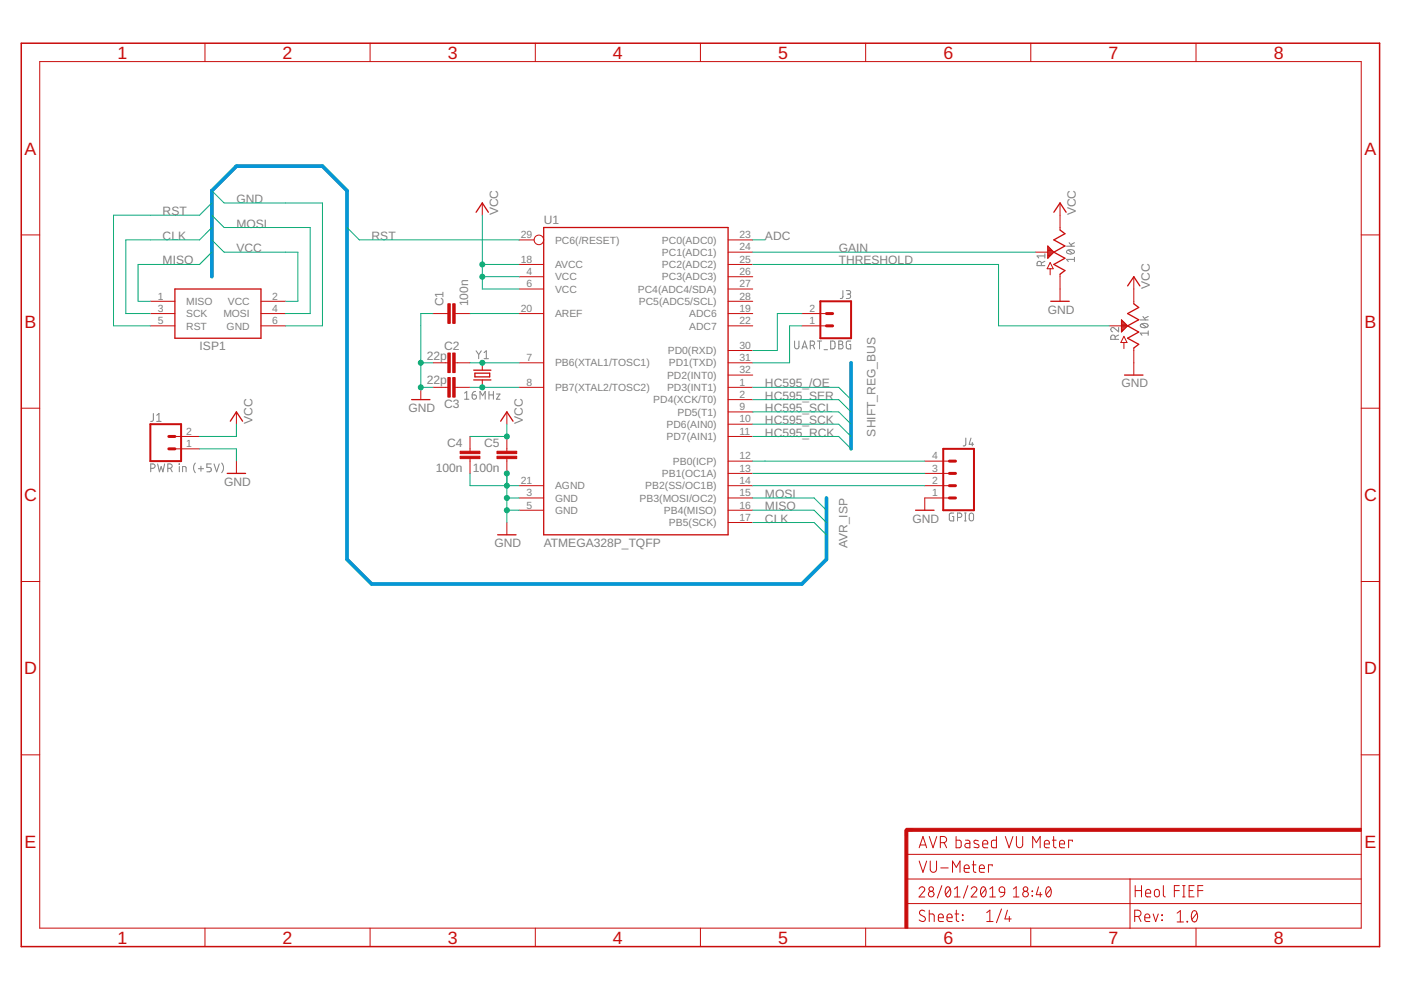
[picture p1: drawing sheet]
<svg xmlns="http://www.w3.org/2000/svg" width="297mm" height="210mm" viewBox="0 0 297 210" stroke-linecap="round" stroke-linejoin="round" font-family="sans-serif">
<g fill="none" stroke="#808080" stroke-width=".21">
<path d="M220.8 56.3v-.4a.46 .46 0 0 0-.5-.5 .46 .46 0 0 0-.4 .5v.4h1.6M221.5 55.4l-.7 .4M221.5 54.3h-1.6l.3 .4M221.5 53.8v.9M226.1 52.2h1.7M226.2 53.1a1.03 1.03 0 0 1 1.6 .3 .98 .98 0 0 1-1.7 0zM226.5 53l.9 .8M226.7 51.5l.5 .7M227.8 55h-1.7l.4 .5M227.8 54.5v1M227.8 51.5l-.8 .4M100.9 74.4l.6 .8"/>
<path d="M101.5 75.2v.9M102 74.4l-.5 .8M102.6 74.8l.5-.4v1.7M102.6 76.1h1M168.5 72.3v1.2a.47 .47 0 0 0 .4 .5 .47 .47 0 0 0 .5-.5v-1.2M170 74l.6-1.7 .6 1.7M170.2 73.6h.8M171.8 73.2h.5a.47 .47 0 0 0 .4-.4 .47 .47 0 0 0-.4-.5h-.5v1.7M172.4 73.2l.3 .8M173.3 72.3h.9M173.8 72.3v1.7M174.7 74.1h.8"/>
<path d="M176.1 72.3h.7l.2 .3v1.1l-.2 .2-.7 .1zM177.8 72.3h.5a.37 .37 0 0 1 .4 .4 .37 .37 0 0 1-.4 .3 .47 .47 0 0 1 .5 .5 .47 .47 0 0 1-.5 .5h-.5zM177.8 73h.5M178.7 61.6v1.5l-.2 .2h-.3M179.4 61.6h.6a.37 .37 0 0 1 .4 .4 .37 .37 0 0 1-.4 .4h-.4M179.9 62.4a.47 .47 0 0 1 .5 .4 .47 .47 0 0 1-.5 .5h-.5M180.4 72.3h-.7l-.2 .2v1.2l.2 .2 .7 .1v-1h-.3M236.4 71.9v-.4a.47 .47 0 0 0-.4-.5 .47 .47 0 0 0-.5 .5v.4h1.7M237.2 69.4v1l-1-.8a.45 .45 0 0 0-.7 .1 .45 .45 0 0 0 .4 .7M237.2 71l-.8 .4M241.8 67.8h1.6M241.9 68.8a1.07 1.07 0 0 1 1.5 .2 .98 .98 0 0 1-1.6 0z"/>
<path d="M242.1 68.7l1 .7M242.3 67.1l.6 .7M243.4 70.6h-1.6l.3 .5M243.4 70.2v.9M243.4 67.1l-.8 .4M32 99.3h.4a.47 .47 0 0 0 .5-.5 .47 .47 0 0 0-.5-.4h-.4v1.6M32.5 87.7v1.4l-.2 .2h-.3M33.2 89.3h1M33.2 88.1l.5-.4v1.6M33.4 98.4l.4 1.6 .4-1.1 .3 1.1 .4-1.6M35.6 99.3h.4a.47 .47 0 0 0 .5-.5 .47 .47 0 0 0-.5-.4h-.4v1.6M36.1 99.3l.4 .7"/>
<path d="M38 98.4h.1zM38 98.9v1.1M41.4 98.2a1.64 1.64 0 0 0 0 2M42.1 99.4h1.1M42.6 98.8v1.1M44.8 98.4h-.9v.7h.5a.47 .47 0 0 1 .4 .5 .47 .47 0 0 1-.4 .4h-.5M45.4 98.4l.5 1.6 .6-1.6M47 98.2a1.57 1.57 0 0 1 0 2M98.5 83.4l.5-.4v1.6M98.5 84.6h.9M100.1 83.7h.5a.46 .46 0 0 1 .4 .6 .46 .46 0 0 1-.5 .4 .46 .46 0 0 1-.4-.5zM100.8 83l-.4 .1-.3 .6"/>
<path d="M101.8 84.6v-1.6l.5 .9 .6-.9v1.6M103.7 83.7h.9M103.7 83v1.6M104.6 83v1.6M105.3 83.5h.7l-.7 1.1h.7M204.8 92.9l-.1 1.4-.2 .2-.3 .1M205.9 92.9l-.4 1.3h.9M206.1 93.8v.8M38.7 100v-1.1l.7 .2 .1 .9M202.2 108.8h-.6l-.3 .2v1.1l.2 .3h.7v-.9h-.3M203 109.7h.5a.47 .47 0 0 0 .4-.5 .47 .47 0 0 0-.4-.4h-.5v1.6M204.5 110.4h.4"/>
<path d="M204.5 108.8h.4M204.7 108.8v1.6M205.6 108.9l.4-.1 .3 .1 .1 1.1a.47 .47 0 0 1-.4 .4 .47 .47 0 0 1-.5-.4z"/>
</g>
<g fill="none" stroke="#c90d0c" stroke-width=".28">
<path d="M100.9 45l1.4-2 1.2 2M115.3 48.2h39.1v65.2h-39.1zM223.4 45l1.3-2 1.3 2M224.7 48.8l1.1 .8-2.4 1.3 2.4 1.3-2.4 1.3 2.4 1.3-2.4 1.3 2.4 1.3-1.1 .7M37.1 61.3h18.2v10.4h-18.2zM100.4 78.5h3.7M100.7 79.1h3.1v.8h-3.1zM222.8 63.9h3.9M238.4 79.5h3.9M239.1 60.6l1.3-1.9 1.3 1.9M240.4 64.4l1 .8-2.3 1.3 2.3 1.3-2.3 1.3 2.3 1.3-2.3 1.3 2.3 1.3-1 .8M48.8 89.3l1.3-2 1.3 2"/>
<path d="M87.3 84.7h3.9M100.4 80.6h3.7M106.2 89.3l1.3-2 1.3 2M48.2 100.4h3.9M105.5 113.4h3.9M194.1 108.2h3.9"/>
</g>
<g fill="none" stroke="#c90d0c" stroke-width=".21">
<path d="M8.4 13.1h280.2v183.7h-280.2zM43.5 9.2v3.9M78.5 9.2v3.9M113.5 9.2v3.9M148.5 9.2v3.9M183.5 9.2v3.9M218.5 9.2v3.9M253.6 9.2v3.9M4.5 49.8h3.9M102.3 43v2.6M110.1 58.7h5.2M110.1 56.1h5.2"/>
<path d="M110.1 50.9h3.1M154.4 58.7h5.2M154.4 56.1h5.2M154.4 53.5h5.2M154.4 50.9h5.2M219.5 53.5h3.9M222.1 52.2l1.3 1.3-1.3 1.3zM222.1 54.7h.1M222.1 54.5h.3M222.1 54.3h.5M222.1 54.2h.6M222.1 54h.8"/>
<path d="M222.1 53.8h1M222.1 53.6h1.2M222.1 53.3h1.2M222.1 53.1h1M222.1 52.9h.8M222.1 52.7h.6M222.1 52.6h.4M222.1 52.4h.3M222.1 52.2h.1M222.7 55.7l.6 1.3h-1.3zM222.7 57v1.3M224.7 43v5.8"/>
<path d="M224.7 58.1v5.8M240.4 58.7v5.7M288.6 49.8h3.9M31.9 66.5h5.2M31.9 69.1h5.2M31.9 63.9h5.2M55.3 66.5h5.3M55.3 69.1h5.3M55.3 63.9h5.3M91.8 76.9h3.2M91.8 66.5h3.2M96.5 76.9h3.2"/>
<path d="M96.5 66.5h3.2M102.3 76.9v1.6M110.1 76.9h5.2M110.1 61.3h5.2M110.1 66.5h5.2M154.4 76.9h5.2M154.4 61.3h5.2M154.4 66.5h5.2M154.4 79.5h5.2M154.4 74.3h5.2M154.4 69.1h5.2M154.4 63.9h5.2"/>
<path d="M170 66.5h5.2M170 69.1h5.2M235.2 69.1h2.6M237.8 67.8l1.3 1.3-1.3 1.3zM237.8 70.3h.1M237.8 70.1h.3M237.8 69.9h.5M237.8 69.7h.7M237.8 69.5h.8M237.8 69.4h1M237.8 69.2h1.2M237.8 69h1.2"/>
<path d="M237.8 68.8h1M237.8 68.7h.8M237.8 68.5h.7M237.8 68.3h.5M237.8 68.1h.3M237.8 67.9h.1M238.3 71.3l.7 1.3h-1.4zM238.3 72.6v1.3M240.4 73.8v5.7M4.5 86.6h3.9M37.1 92.5h5.2M37.1 95.2h5.2"/>
<path d="M50.1 87.3v2.6M50.1 97.8v2.6M89.2 82.1v2.6M91.8 82.1h3.2M96.5 82.1h3.2M99.7 92.5v3.2M99.7 97.2v3.2M102.3 80.6v1.5M107.5 87.3v2.6M107.5 92.5v3.2M107.5 97.2v3.2M110.1 82.1h5.2"/>
<path d="M154.4 82.1h5.2M154.4 97.8h5.2M154.4 92.5h5.2M154.4 89.9h5.2M154.4 87.3h5.2M154.4 84.7h5.2M196.1 97.8h5.2M288.6 86.6h3.9M107.5 110.8v2.6M110.1 105.6h5.2M110.1 108.2h5.2M110.1 103h5.2"/>
<path d="M154.4 110.8h5.2M154.4 105.6h5.2M154.4 108.2h5.2M154.4 103h5.2M154.4 100.4h5.2M196.1 103h5.2M196.1 100.4h5.2M201.3 105.6h-5.2v2.6M4.5 123.3h3.9M288.6 123.3h3.9M4.5 160h3.9M194.9 179.7l.8-2.3 .8 2.3"/>
<path d="M195.1 179.2h1.2M197 177.4l.8 2.3 .8-2.3M199.4 178.7h.6a.66 .66 0 0 0 .7-.7 .66 .66 0 0 0-.7-.6h-.6v2.3M200.2 178.7l.5 1M202.7 177.4v2.3h.8l.3-.4v-.9l-.4-.3h-.7M204.7 178.1l.7 .1 .2 .3v1.2h-.6a.47 .47 0 0 1-.4-.4 .47 .47 0 0 1 .4-.5h.6M207.4 178.3a.61 .61 0 0 0-.9 .1l.2 .4 .8 .4 .1 .3-.4 .2-.7-.1M208.3 178.9h1.1a.56 .56 0 0 0-.4-.7 .56 .56 0 0 0-.7 .5l.2 .9 .9 .1M211.3 177.4v2.3l-1-.1-.1-1.2 .4-.3h.7M213.1 177.4l.9 2.3 .8-2.3M215.5 177.4v1.7a.67 .67 0 0 0 .7 .6 .67 .67 0 0 0 .6-.6v-1.7M218.9 179.7v-2.3l.8 1.3 .8-1.3v2.3"/>
<path d="M221.4 178.9h1.1a.56 .56 0 0 0-.4-.7 .56 .56 0 0 0-.7 .5l.1 .9 1 .1M223.1 178.1h.8M223.4 177.4v2.1l.5 .2M224.6 178.9h1.1a.56 .56 0 0 0-.4-.7 .56 .56 0 0 0-.7 .5l.1 .9 1 .1M227.4 178.4v-.3h-.8v1.6M288.6 160h3.9M43.5 196.8v3.9M78.5 196.8v3.9M113.5 196.8v3.9M148.5 196.8v3.9M183.5 196.8v3.9M192.2 191.6h96.4"/>
<path d="M192.2 186.4h96.4M192.2 181.1h96.4M194.9 188.5a.59 .59 0 0 1 .8-.5 .59 .59 0 0 1 .2 1l-1 1.2h1.2M194.9 182.6l.8 2.4 .8-2.4M196.1 193.2a.59 .59 0 0 0-.9-.1 .59 .59 0 0 0 0 .9l.7 .4a.6 .6 0 0 1 .1 .9 .6 .6 0 0 1-.9-.1l-.2-.1M197 193.8h.8l.2 .2 .1 1.4M197 193v2.4M197.2 182.6v1.7a.67 .67 0 0 0 .7 .7 .67 .67 0 0 0 .7-.7v-1.7M198.9 194.6h1.1a.56 .56 0 0 0-.4-.8 .56 .56 0 0 0-.7 .5l.2 1 .9 .1M199.5 184h1.5M199.7 187.8l-1 2.6M200.7 188.2l.1-.2a.92 .92 0 0 1 .8 1.4l-.1 .2a.52 .52 0 0 1-.5 .6 .52 .52 0 0 1-.5-.6l-.1-.8z"/>
<path d="M200.8 194.6h1.1a.57 .57 0 0 0-.4-.8 .57 .57 0 0 0-.7 .5l.1 1 1 .1M201.5 188.5l-1 1.2M202 185v-2.4l.8 1.3 .7-1.3v2.4M202.4 190.2h1.2M202.4 188.5l.6-.5v2.2M202.5 193.8h.8M202.8 193v2.1l.5 .3M204 194l.2 .1zM204 195.1l.2 .1zM204.4 184.1h1.1a.55 .55 0 0 0-.4-.7 .55 .55 0 0 0-.7 .5l.1 .9 1 .2M205.2 187.8l-.9 2.6M205.9 188.5a.59 .59 0 0 1 .8-.5 .59 .59 0 0 1 .2 1l-1 1.2h1.2"/>
<path d="M206.1 183.4h.8M206.4 182.6v2.1l.2 .2 .3 .1M207.6 184.1h1.1a.55 .55 0 0 0-.4-.7 .55 .55 0 0 0-.7 .5l.2 .9 .9 .2M208.2 188.2l.1-.2a.9 .9 0 0 1 .8 1.4l-.1 .2a.52 .52 0 0 1-.5 .6 .52 .52 0 0 1-.5-.6l-.1-.8zM209 188.5l-1 1.2M209.2 195.4h1.3M209.2 193.5l.7-.5v2.4M209.8 190.2h1.3M209.8 188.5l.7-.5v2.2M210.4 183.6v-.2h-.8v1.6M212 188.2l.5-.2 .5 .4v.8h-.7a.58 .58 0 0 1-.5-.4 .58 .58 0 0 1 .2-.6zM212.3 192.7l-1 2.9"/>
<path d="M213 189.2l-.3 .7-.6 .3M213.6 193l-.5 1.8h1.3M214 194.3v1.1M214.9 190.2h1.1M214.9 188.5l.6-.5v2.2M218.5 196.8v3.9M218.8 188.9l.1 .1zM218.8 189.9l.1 .1zM220.2 188l-.5 1.7h1.2M220.6 189.2v1M222 188.2l.1-.2a.92 .92 0 0 1 .8 1.4 .62 .62 0 0 1-.6 .8 .62 .62 0 0 1-.6-.8v-.6zM222.8 188.5l-1 1.2"/>
<path d="M239.6 186.4v10.5M240.6 194.3h.7a.67 .67 0 0 0 .6-.7 .67 .67 0 0 0-.6-.6h-.7v2.4M240.7 187.8v2.4M240.7 188.8h1.3M241.4 194.3l.5 1.1M242 187.8v2.4M242.7 194.6h1.1a.56 .56 0 0 0-.4-.8 .56 .56 0 0 0-.7 .5l.1 1 1 .1M242.9 189.4h1.1a.57 .57 0 0 0-.4-.8 .57 .57 0 0 0-.7 .5l.1 1 1 .1M244.5 193.8l.5 1.6 .6-1.6M244.9 188.8l.5-.2a.96 .96 0 0 1 .2 1.5l-.4 .1-.4-.4zM246.3 195.1l.2 .1zM246.3 194l.2 .1z"/>
<path d="M246.7 187.8v2l.1 .3 .3 .1M249 188.8h1M249.6 193.6l.7-.5v2.4M249.6 195.5h1.3M250 187.8h-1v2.4M250.7 190.2h.6M250.7 187.8h.6M251 187.8v2.4M251.7 195.3l.1 .2zM252.1 188.8h.8M252.9 193.3a.55 .55 0 0 1 .6-.2 .55 .55 0 0 1 .3 .6 1.35 1.35 0 0 1-.6 1.8 1.44 1.44 0 0 1-.3-2.2zM253.2 187.8h-1.1v2.4h1.1"/>
<path d="M253.6 196.8v3.9M253.8 193.6l-1.1 1.3M254 188.8h1M255 187.8h-1v2.4"/>
<circle cx="114.3" cy="50.9" r="1.02"/>
<circle cx="197.4" cy="188.5" r=".48"/>
<circle cx="197.4" cy="189.6" r=".6"/>
<circle cx="217.4" cy="188.5" r=".48"/>
<circle cx="217.4" cy="189.6" r=".6"/>
</g>
<g fill="#c90d0c" stroke="#c90d0c" stroke-width=".21">
<path d="M191.9 176h.6v20.8h-.6z"/>
<path d="M192.2 175.6h96.4v.7h-96.4z"/>
<path d="M96 80.1h.5v4.1h-.5z"/>
<path d="M95 80.1h.5v4.1h-.5z"/>
<path d="M96 74.8h.5v4.2h-.5z"/>
<path d="M95 74.8h.5v4.2h-.5z"/>
<path d="M96 64.4h.5v4.2h-.5z"/>
<path d="M95 64.4h.5v4.2h-.5z"/>
<path d="M105.4 96.7h4.2v.5h-4.2z"/>
<path d="M105.4 95.7h4.2v.5h-4.2z"/>
<path d="M97.6 96.7h4.1v.5h-4.1z"/>
<path d="M97.6 95.7h4.1v.5h-4.1z"/>
</g>
<path d="M175.2 66.5h1.3M175.2 69.1h1.3M35.8 92.5h1.3M35.8 95.2h1.3M201.3 97.8h1.3M201.3 100.4h1.3M201.3 103h1.3M201.3 105.6h1.3M193.5 175.9h-1.3v1.3" fill="none" stroke="#c90d0c" stroke-width=".63"/>
<path d="M4.5 9.2h288v191.5h-288z" fill="none" stroke="#c90d0c" stroke-width=".32"/>
<path d="M173.9 63.9h6.5v7.8h-6.5zM31.9 89.9h6.5v7.9h-6.5zM200 95.2h6.5v13h-6.5z" fill="none" stroke="#c90d0c" stroke-width=".42"/>
<path d="M44.9 58.7v-18.3l5.2-5.2h18.3l5.2 5.2v78.2l5.2 5.2h91.2l5.2-5.2v-13M180.4 76.9v18.3" fill="none" stroke="#0696d7" stroke-width=".78"/>
<g fill="none" stroke="#0dab76" stroke-width=".21">
<path d="M44.9 53.5l-2.6 2.6h-13v7.8h2.6M44.9 50.9l2.6 2.6h15.7v10.4h-2.6M44.9 40.4l2.6 2.6h20.9v26.1h-7.8M44.9 43l-2.6 2.6h-18.2v23.5h7.8M44.9 48.2l-2.6 2.7h-15.6v15.6h5.2M44.9 45.6l2.6 2.6h18.3v18.3h-5.2M73.6 48.2l2.6 2.7h33.9M102.3 58.7h7.8M102.3 45.6v15.7h7.8M102.3 56.1h7.8M159.6 56.1h52.1v13h23.5M159.6 53.5h59.9"/>
<path d="M159.6 50.9h2.6M89.2 76.9h2.6M91.8 66.5h-2.6v15.6h2.6M99.7 76.9h10.4M99.7 66.5h10.4M170 69.1h-2.6v7.8h-7.8M170 66.5h-5.2v7.8h-5.2M42.3 95.2h7.8v2.6M50.1 89.9v2.6h-7.8M99.7 82.1h10.4M107.5 89.9v2.6h-7.8M159.6 92.5h18.2l2.6 2.7"/>
<path d="M159.6 82.1h18.2l2.6 2.6M159.6 84.7h18.2l2.6 2.6M159.6 87.3h18.2l2.6 2.6M159.6 89.9h18.2l2.6 2.6M159.6 97.8h36.5M99.7 100.4v2.6h10.4M107.5 100.4v10.4M107.5 108.2h2.6M107.5 105.6h2.6M159.6 108.2h13l2.6 2.6M159.6 105.6h13l2.6 2.6M159.6 103h36.5"/>
<path d="M159.6 110.8h13l2.6 2.6M159.6 100.4h36.5"/>
</g>
<g fill="#0dab76" stroke="#0dab76" stroke-width=".21">
<circle cx="102.3" cy="58.7" r=".53"/>
<circle cx="102.3" cy="56.1" r=".53"/>
<circle cx="107.5" cy="92.5" r=".53"/>
<circle cx="107.5" cy="108.2" r=".53"/>
<circle cx="107.5" cy="105.6" r=".53"/>
<circle cx="107.5" cy="103" r=".53"/>
<circle cx="107.5" cy="100.4" r=".53"/>
<circle cx="89.2" cy="82.1" r=".53"/>
<circle cx="89.2" cy="76.9" r=".53"/>
<circle cx="102.3" cy="76.9" r=".53"/>
<circle cx="102.3" cy="82.1" r=".53"/>
</g>
<g font-size="3.8" fill="#c90d0c">
<text x="24.9" y="12.4">1</text>
<text x="59.9" y="12.4">2</text>
<text x="94.9" y="12.4">3</text>
<text x="130" y="12.4">4</text>
<text x="165" y="12.4">5</text>
<text x="200" y="12.4">6</text>
<text x="235" y="12.4">7</text>
<text x="270" y="12.4">8</text>
<text x="5.2" y="32.8">A</text>
<text x="289.3" y="32.8">A</text>
<text x="5.2" y="69.5">B</text>
<text x="289.3" y="69.5">B</text>
<text x="5.1" y="106.3">C</text>
<text x="289.2" y="106.3">C</text>
<text x="5.1" y="143">D</text>
<text x="289.2" y="143">D</text>
<text x="5.2" y="179.7">E</text>
<text x="289.3" y="179.7">E</text>
<text x="24.9" y="200.1">1</text>
<text x="59.9" y="200.1">2</text>
<text x="94.9" y="200.1">3</text>
<text x="130" y="200.1">4</text>
<text x="165" y="200.1">5</text>
<text x="200" y="200.1">6</text>
<text x="235" y="200.1">7</text>
<text x="270" y="200.1">8</text>
</g>
<g font-size="2.6" fill="#808080">
<text x="34.5" y="45.6">RST</text>
<text x="50.1" y="43">GND</text>
<text x="105.6" y="45.6" transform="rotate(-90 105.6 45.6)">VCC</text>
<text x="115.3" y="47.5">U1</text>
<text x="228.1" y="45.6" transform="rotate(-90 228.1 45.6)">VCC</text>
<text x="34.5" y="50.9">CLK</text>
<text x="50.1" y="53.5">VCC</text>
<text x="50.1" y="48.2">MOSI</text>
<text x="78.8" y="50.9">RST</text>
<text x="162.2" y="50.9">ADC</text>
<text x="177.8" y="53.5">GAIN</text>
<text x="34.5" y="56.1">MISO</text>
<text x="177.8" y="56.1">THRESHOLD</text>
<text x="94" y="64.9" transform="rotate(-90 94 64.9)">C1</text>
<text x="99.3" y="64.9" transform="rotate(-90 99.3 64.9)">100n</text>
<text x="243.8" y="61.3" transform="rotate(-90 243.8 61.3)">VCC</text>
<text x="222.1" y="66.5">GND</text>
<text x="42.3" y="74.3">ISP1</text>
<text x="90.5" y="76.3">22p</text>
<text x="94.2" y="74.2">C2</text>
<text x="90.5" y="81.5">22p</text>
<text x="162.2" y="82.1">HC595_/OE</text>
<text x="237.8" y="82.1">GND</text>
<text x="53.5" y="89.9" transform="rotate(-90 53.5 89.9)">VCC</text>
<text x="86.6" y="87.3">GND</text>
<text x="94.2" y="86.4">C3</text>
<text x="110.9" y="89.9" transform="rotate(-90 110.9 89.9)">VCC</text>
<text x="162.2" y="84.7">HC595_SER</text>
<text x="162.2" y="87.3">HC595_SCL</text>
<text x="162.2" y="89.9">HC595_SCK</text>
<text x="94.8" y="94.8">C4</text>
<text x="102.6" y="94.8">C5</text>
<text x="162.2" y="92.5">HC595_RCK</text>
<text x="185.7" y="92.5" transform="rotate(-90 185.7 92.5)">SHIFT_REG_BUS</text>
<text x="92.4" y="100">100n</text>
<text x="100.2" y="100">100n</text>
<text x="47.5" y="103">GND</text>
<text x="162.2" y="105.6">MOSI</text>
<text x="162.2" y="110.8">CLK</text>
<text x="162.2" y="108.2">MISO</text>
<text x="193.5" y="110.8">GND</text>
<text x="104.9" y="116">GND</text>
<text x="115.3" y="116">ATMEGA328P_TQFP</text>
<text x="179.7" y="116.2" transform="rotate(-90 179.7 116.2)">AVR_ISP</text>
</g>
<g font-size="2.2" fill="#808080">
<text x="110.4" y="50.5">29</text>
<text x="117.7" y="51.6">PC6(/RESET)</text>
<text x="140.4" y="51.6">PC0(ADC0)</text>
<text x="156.8" y="53.1">24</text>
<text x="156.8" y="50.5">23</text>
<text x="110.4" y="55.7">18</text>
<text x="111.7" y="58.3">4</text>
<text x="117.7" y="59.5">VCC</text>
<text x="117.7" y="56.8">AVCC</text>
<text x="140.4" y="59.5">PC3(ADC3)</text>
<text x="140.4" y="56.9">PC2(ADC2)</text>
<text x="140.4" y="54.2">PC1(ADC1)</text>
<text x="156.8" y="58.3">26</text>
<text x="156.8" y="55.7">25</text>
<text x="33.5" y="63.5">1</text>
<text x="39.5" y="64.7">MISO</text>
<text x="48.3" y="64.7">VCC</text>
<text x="57.7" y="63.5">2</text>
<text x="111.7" y="60.9">6</text>
<text x="117.7" y="62.1">VCC</text>
<text x="135.2" y="62.1">PC4(ADC4/SDA)</text>
<text x="135.5" y="64.7">PC5(ADC5/SCL)</text>
<text x="156.8" y="63.5">28</text>
<text x="156.8" y="60.9">27</text>
<text x="33.5" y="66.1">3</text>
<text x="33.5" y="68.7">5</text>
<text x="39.5" y="67.3">SCK</text>
<text x="39.5" y="69.9">RST</text>
<text x="47.4" y="67.3">MOSI</text>
<text x="48" y="69.9">GND</text>
<text x="57.7" y="68.7">6</text>
<text x="57.7" y="66.1">4</text>
<text x="110.4" y="66.1">20</text>
<text x="117.7" y="67.3">AREF</text>
<text x="146.1" y="69.9">ADC7</text>
<text x="146.1" y="67.3">ADC6</text>
<text x="156.8" y="68.7">22</text>
<text x="156.8" y="66.1">19</text>
<text x="171.6" y="68.7">1</text>
<text x="171.6" y="66.1">2</text>
<text x="111.7" y="76.5">7</text>
<text x="117.7" y="77.7">PB6(XTAL1/TOSC1)</text>
<text x="141.6" y="75.1">PD0(RXD)</text>
<text x="141.8" y="77.7">PD1(TXD)</text>
<text x="156.8" y="76.5">31</text>
<text x="156.8" y="73.9">30</text>
<text x="111.7" y="81.8">8</text>
<text x="117.7" y="82.9">PB7(XTAL2/TOSC2)</text>
<text x="141.4" y="82.9">PD3(INT1)</text>
<text x="141.4" y="80.3">PD2(INT0)</text>
<text x="156.8" y="81.8">1</text>
<text x="156.8" y="79.2">32</text>
<text x="138.5" y="85.5">PD4(XCK/T0)</text>
<text x="143.6" y="88.1">PD5(T1)</text>
<text x="156.8" y="89.6">10</text>
<text x="156.8" y="87">9</text>
<text x="156.8" y="84.4">2</text>
<text x="39.5" y="94.8">1</text>
<text x="39.5" y="92.2">2</text>
<text x="141.3" y="93.3">PD7(AIN1)</text>
<text x="141.3" y="90.7">PD6(AIN0)</text>
<text x="156.8" y="92.2">11</text>
<text x="140.4" y="101.2">PB1(OC1A)</text>
<text x="142.7" y="98.5">PB0(ICP)</text>
<text x="156.8" y="100">13</text>
<text x="156.8" y="97.4">12</text>
<text x="197.7" y="100">3</text>
<text x="197.7" y="97.4">4</text>
<text x="110.4" y="102.6">21</text>
<text x="111.7" y="105.2">3</text>
<text x="111.7" y="107.8">5</text>
<text x="117.7" y="106.4">GND</text>
<text x="117.7" y="103.8">AGND</text>
<text x="135.6" y="106.4">PB3(MOSI/OC2)</text>
<text x="136.8" y="103.8">PB2(SS/OC1B)</text>
<text x="156.8" y="107.8">16</text>
<text x="156.8" y="105.2">15</text>
<text x="156.8" y="102.6">14</text>
<text x="197.7" y="105.2">1</text>
<text x="197.7" y="102.6">2</text>
<text x="117.7" y="109">GND</text>
<text x="140.8" y="109">PB4(MISO)</text>
<text x="141.8" y="111.6">PB5(SCK)</text>
<text x="156.8" y="110.4">17</text>
</g>
</svg>
